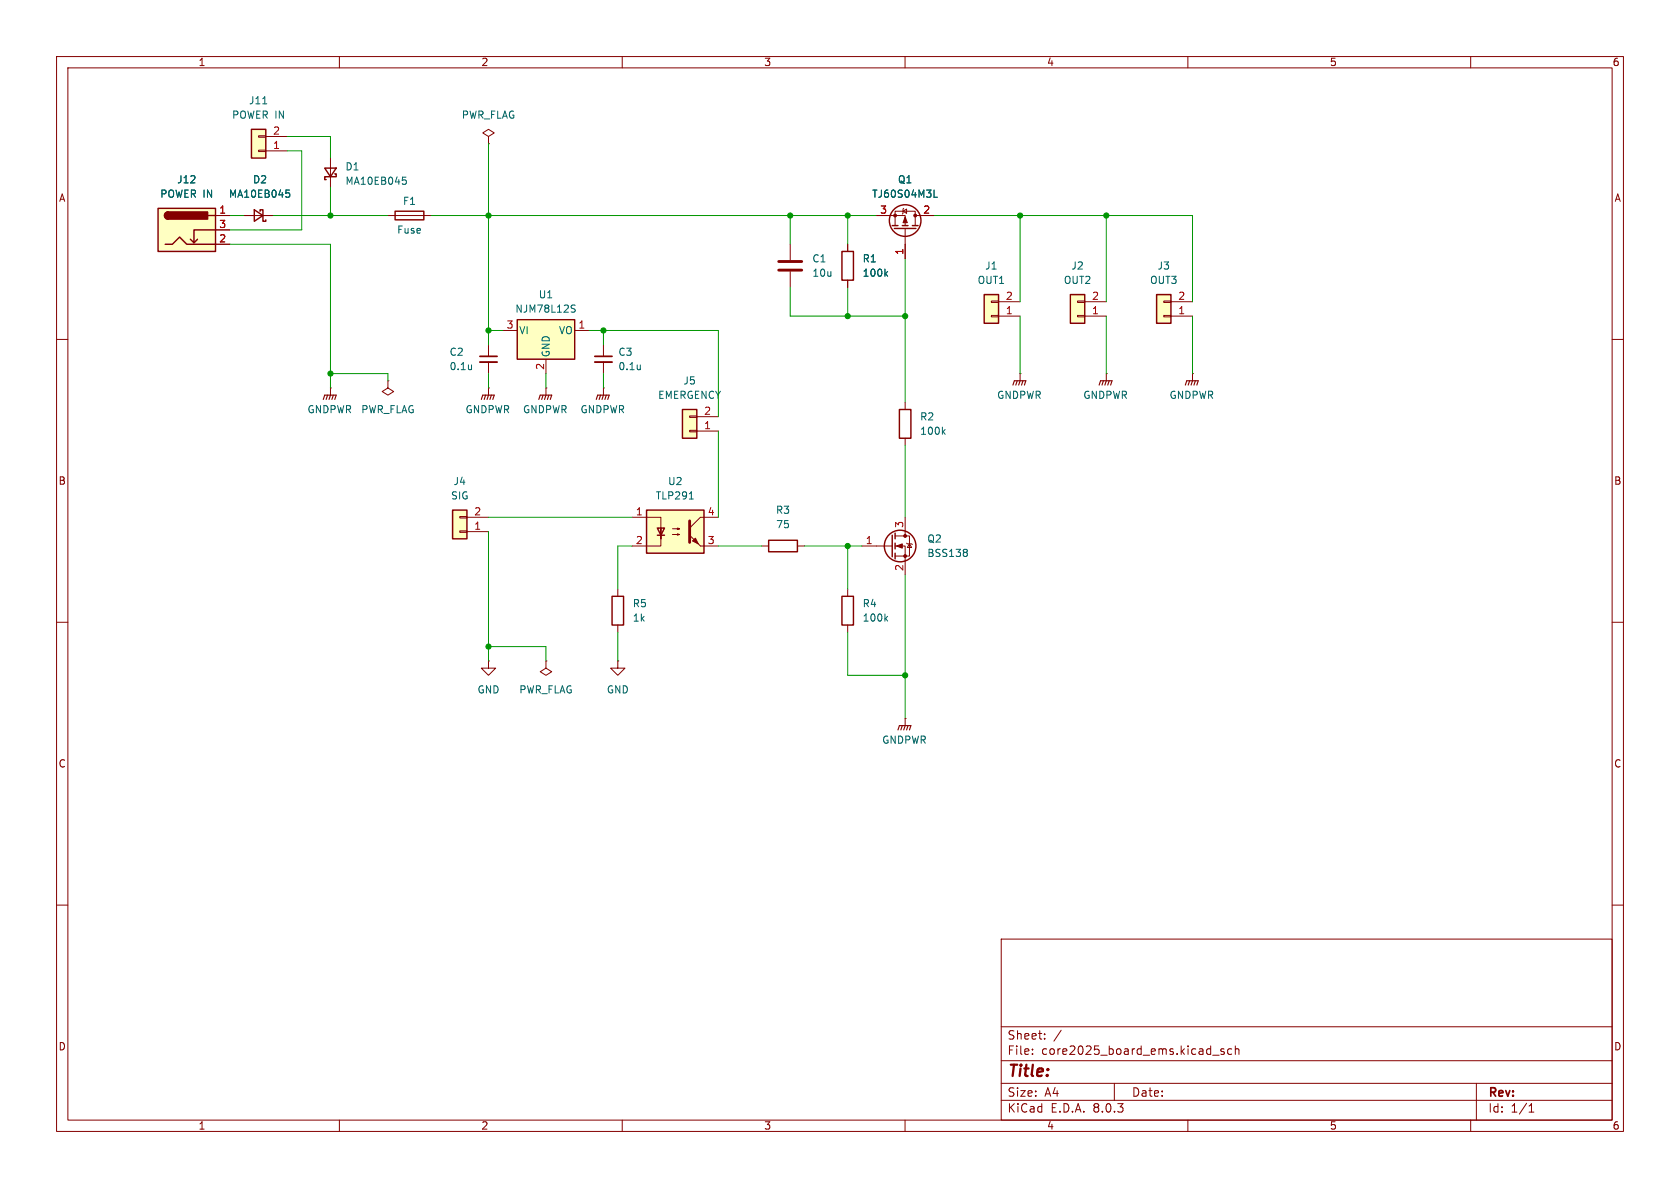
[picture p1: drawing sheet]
<svg xmlns="http://www.w3.org/2000/svg" width="297mm" height="210mm" viewBox="0 0 297 210" stroke-linecap="round" stroke-linejoin="round" font-family="sans-serif">
<g fill="none" stroke="#840000" stroke-width=".18">
<path d="M10 10h277v190h-277zM12 12h273v186h-273zM60 10v2M110 10v2M160 10v2M210 10v2M260 10v2M10 60h2M285 60h2M58.4 68.6h.1M58.4 68.6v1.3M68.6 67.3v1.3l1 .6-1 .7-1-.7 1-.6"/>
<path d="M68.6 67.3h.1M86.4 68.6h.1M86.4 61v2M86.4 64v2M86.4 68.6v1.3M10 110h2M285 110h2M10 160h2M285 160h2M177 166h108v32h-108zM60 198v2M110 198v2"/>
<path d="M160 198v2M177 194.5h108M177 191.5h108M177 187.5h108M177 181.5h108M182.5 186.3v.1M182.5 185.5v.1M184.7 183.6v.1M184.7 182.8v.1M187.6 182.1l-1.3 2M197 191.5v3M210 198v2"/>
<path d="M214.4 186.5h1.1M216.4 185.5l-.4-.1-.2 .2 .1 .2 .5 .2v.3h-.6M217.7 185.5l-.4-.1-.3 .3v.4l.2 .2h.5M218.4 185.5l.2-.1 .4 .1v.9M218.4 184.9v1.5M260 198v2M261 191.5v6.5M270.3 196.6h.9M270.3 195.5l.4-.4v1.5"/>
</g>
<path d="M57.1 70.6l.3-.7h2l-.2 .7M57.9 69.9l-.2 .7M58.4 69.9l-.2 .7M58.9 69.9l-.2 .7M85.1 70.6l.2-.7h2.1l-.3 .7M85.9 69.9l-.3 .7M86.4 69.9l-.3 .7M86.9 69.9l-.3 .7" fill="none" stroke="#840000" stroke-width=".2"/>
<path d="M84.8 64h3.1" fill="none" stroke="#840000" stroke-width=".33"/>
<path d="M84.8 63h3.1" fill="none" stroke="#840000" stroke-width=".3"/>
<path d="M83.4 64.5v.8M83.4 65.2l-.1 .1" fill="none" stroke="#006464" stroke-width=".18"/>
<path d="M120.6 72.4h2.6v5.1h-2.6z" fill="#ffffc2"/>
<path d="M149.9 43.2v1.3M149.9 49.5v1.3M121.9 73.5h1.3v.3h-1.3zM121.9 76.1h1.3v.2h-1.3zM123.2 76.2h3.8M123.2 73.7h3.8" fill="none" stroke="#840000" stroke-width=".18"/>
<path d="M148.8 44.5h2.1v5h-2.1zM120.6 72.4h2.6v5.1h-2.6z" fill="none" stroke="#840000" stroke-width=".25"/>
<path d="M156.6 48.4l.3 .4M156.9 48l-.5 .5" fill="none" stroke="#006464" stroke-width=".18"/>
<path d="M27.9 36.8h10.2v7.7h-10.2z" fill="#ffffc2"/>
<path d="M27.9 36.8h10.2v7.7h-10.2zM29.7 37.5a.64 .64 0 0 0-.6 .6 .64 .64 0 0 0 .6 .6M36.8 38.1h1.3M45 37.1l1.5 1-1.5 1zM46 37.3v-.2h.5v2h.5v-.2M29.2 43.2h1.3l1.2-1.3 1.3 1.3h5.1M34.9 42.3l-.6 .6M38.1 40.6h-3.8v2.3l-.6-.6" fill="none" stroke="#840000" stroke-width=".25"/>
<g fill="#840000" stroke="#840000" stroke-width=".25">
<path d="M29.3 37.7l.4-.2v1.2a.63 .63 0 0 1-.6-.4 .63 .63 0 0 1 .2-.6z"/>
<path d="M29.7 37.5h7v1.2h-7z"/>
</g>
<path d="M38.1 38.1h2.5M43.2 38.1h5.1M38.1 43.2h2.5M38.1 40.6h2.5" fill="none" stroke="#840000" stroke-width=".18"/>
<path d="M50.6 33.6h.6M50.7 34.1h.3l.2 .2v.4l-.5 .2" fill="none" stroke="#006464" stroke-width=".18"/>
<path d="M44.4 22.9h2.6v5h-2.6z" fill="#ffffc2"/>
<g fill="none" stroke="#840000" stroke-width=".18">
<path d="M45.7 24h1.3v.3h-1.3zM45.7 26.5h1.3v.3h-1.3zM47 26.7h3.8M47 24.1h3.8M58.4 27.9v5.1M68.6 38.1h7.6M86.4 24.1l1-.6-1-.6-1.1 .6 1.1 .6v1.3M86.4 25.4h.1M139.7 43.2v2.8M139.7 48v2.8M160 71.1v1.3M160 77.5v1.2"/>
<path d="M134.6 96.5h1.3M141 96.5h1.2M152.4 96.5h5.3M158.2 96.5h1.8v5.1M158.2 94.7h2.6v3.6h-2.6M160 91.4v3.3M160.3 96l.1 .1h.8l.1 .2M160.8 96.1l.4 .7h-.8zM149.9 104.1v1.3M149.9 110.5v1.3M160 127h.1M160 127v1.3"/>
</g>
<g fill="none" stroke="#840000" stroke-width=".25">
<path d="M44.4 22.9h2.6v5h-2.6zM57.4 29.7h2l-1 1.5zM59.2 30.7h.2v.5h-2v.6h.3M69.8 37.3h5.1v1.6h-5.1zM159 72.4h2v5.1h-2zM135.9 95.5h5.1v2h-5.1zM157.7 94.6v3.8M158.2 94.2v1.1M158.2 96v1M158.2 97.8v1M148.8 105.4h2.1v5.1h-2.1z"/>
<circle cx="159.1" cy="96.5" r="2.79"/>
</g>
<path d="M46.4 18.4h.8M71.2 31.3h.6M71.3 31.8h.3l.2 .2v.5l-.5 .1M166.7 76.3l.4 .5M167.1 75.9l-.5 .5M170.8 97.1l.2 .2-.2 .3 .2 .3v.2l-.2 .3M156.6 109.3l.3 .5M156.9 109l-.5 .4" fill="none" stroke="#006464" stroke-width=".18"/>
<path d="M158.7 129l.3-.7h2l-.2 .7M159.5 128.3l-.2 .7M160 128.3l-.2 .7M160.5 128.3l-.2 .7" fill="none" stroke="#840000" stroke-width=".2"/>
<path d="M137.7 47.8h4M137.7 46.2h4" fill="none" stroke="#840000" stroke-width=".51"/>
<g fill="#840000" stroke="#840000" stroke-width=".18">
<path d="M158.5 96.5l1-.4v.8z"/>
<circle cx="160" cy="98.3" r=".25"/>
<circle cx="160" cy="94.7" r=".25"/>
</g>
<path d="M114.3 90.2h10.2v7.6h-10.2z" fill="#ffffc2"/>
<path d="M114.3 90.2h10.2v7.6h-10.2zM116.2 93.3h1.3l-.7 1.3zM116.2 94.6h1.3M108.2 105.4h2v5.1h-2z" fill="none" stroke="#840000" stroke-width=".25"/>
<path d="M111.8 91.4h5v3.9v-2M116.8 94.6v1.9h-5M118.9 94.5h1.2l-.3 .1v-.2l.3 .1M118.9 93.5h1.2l-.3 .1v-.3l.3 .2M123.8 96.5h3.2M127 91.4h-3.2l-1.9 1.9M109.2 116.8v1.3h1.3l-1.3 1.3-1.3-1.3h1.3M109.2 116.8h.1M109.2 104.1v1.3M109.2 110.5v1.3" fill="none" stroke="#840000" stroke-width=".18"/>
<g fill="#840000" stroke="#840000" stroke-width=".18">
<path d="M121.9 94.6l1.9 1.9z"/>
<path d="M122.4 95.6l.5-.5 .5 1z"/>
</g>
<path d="M121.9 92.1v3.8" fill="none" stroke="#840000" stroke-width=".51"/>
<path d="M121.9 88.2h.7" fill="none" stroke="#006464" stroke-width=".18"/>
<path d="M174 52.1h2.5v5.1h-2.5z" fill="#ffffc2"/>
<path d="M154.9 38.1h5.1v1.8M158.2 39.9v-2.6h3.6v2.6M159.6 37.3l.7-.3v.7zM159.8 36.8l-.2 .2v.7l-.1 .1M161.8 38.1h3.3M160 40.4v5.3M175.3 53.2h1.2v.3h-1.2zM175.3 55.8h1.2v.2h-1.2zM176.5 55.9h3.8M176.5 53.3h3.8M180.3 66h.1M180.3 66v1.3" fill="none" stroke="#840000" stroke-width=".18"/>
<g fill="none" stroke="#840000" stroke-width=".25">
<path d="M157.7 39.9h1M159.5 39.9h1M161.3 39.9h1M158.1 40.4h3.8M174 52.1h2.5v5.1h-2.5z"/>
<circle cx="160" cy="39" r="2.79"/>
</g>
<path d="M179.1 68.1l.2-.8h2.1l-.3 .8M179.8 67.3l-.2 .8M180.3 67.3l-.2 .8M180.8 67.3l-.2 .8" fill="none" stroke="#840000" stroke-width=".2"/>
<g fill="#840000" stroke="#840000" stroke-width=".18">
<path d="M160 38.4l.4 1h-.8z"/>
<circle cx="158.2" cy="38.1" r=".25"/>
<circle cx="161.8" cy="38.1" r=".25"/>
</g>
<path d="M165.1 34.9h.6" fill="none" stroke="#006464" stroke-width=".18"/>
<path d="M189.2 52.1h2.6v5.1h-2.6z" fill="#ffffc2"/>
<path d="M190.5 53.2h1.3v.3h-1.3zM190.5 55.8h1.3v.2h-1.3zM191.8 55.9h3.8M191.8 53.3h3.8" fill="none" stroke="#840000" stroke-width=".18"/>
<path d="M189.2 52.1h2.6v5.1h-2.6z" fill="none" stroke="#840000" stroke-width=".25"/>
<path d="M204.5 52.1h2.5v5.1h-2.5z" fill="#ffffc2"/>
<path d="M205.7 53.2h1.3v.3h-1.3zM205.7 55.8h1.3v.2h-1.3zM207 55.9h3.8M207 53.3h3.8M195.6 66h.1M195.6 66v1.3M210.8 66h.1M210.8 66v1.3M96.5 116.8v1.3l1 .6-1 .7-1-.7 1-.6M96.5 116.8h.1" fill="none" stroke="#840000" stroke-width=".18"/>
<path d="M204.5 52.1h2.5v5.1h-2.5z" fill="none" stroke="#840000" stroke-width=".25"/>
<path d="M194.3 68.1l.3-.8h2l-.3 .8M195.1 67.3l-.3 .8M195.6 67.3l-.3 .8M196.1 67.3l-.3 .8M209.5 68.1l.3-.8h2l-.2 .8M210.3 67.3l-.2 .8M210.8 67.3l-.2 .8M211.3 67.3l-.2 .8" fill="none" stroke="#840000" stroke-width=".2"/>
<path d="M91.4 56.5h10.2v7h-10.2z" fill="#ffffc2"/>
<path d="M91.4 56.5h10.2v7h-10.2z" fill="none" stroke="#840000" stroke-width=".25"/>
<path d="M88.9 58.4h2.5M101.6 58.4h2.5M96.5 68.6h.1M96.5 63.5v2.5M96.5 68.6v1.3M106.7 61v2M106.7 64v2" fill="none" stroke="#840000" stroke-width=".18"/>
<path d="M101.2 54.5l.4 .1 .1 .3-.3 .3h-.3M101.2 53.9l.5 .1M113.2 64.5v.9M113.2 65.2l-.1 .1" fill="none" stroke="#006464" stroke-width=".18"/>
<path d="M105.2 64h3" fill="none" stroke="#840000" stroke-width=".33"/>
<path d="M105.2 63h3" fill="none" stroke="#840000" stroke-width=".3"/>
<path d="M95.2 70.6l.3-.7h2l-.2 .7M96 69.9l-.2 .7M96.5 69.9l-.2 .7M97 69.9l-.2 .7" fill="none" stroke="#840000" stroke-width=".2"/>
<path d="M80 90.2h2.5v5.1h-2.5z" fill="#ffffc2"/>
<g fill="none" stroke="#840000" stroke-width=".18">
<path d="M38.1 38.1h2.5M43.2 38.1h1.8M46.5 38.1h1.8M154.9 38.1h2.6M162.6 38.1h2.5M38.1 43.2h2.5M38.1 40.6h2.5M149.9 43.2v1.3M149.9 49.5v1.3M160 43.2v2.5M106.7 68.6h.1M106.7 68.6v1.3"/>
<path d="M81.3 91.3h1.2v.3h-1.2zM81.3 93.9h1.2v.2h-1.2zM82.5 94h3.9M82.5 91.4h3.9M86.4 116.8v1.3h1.2l-1.2 1.3-1.3-1.3h1.3M86.4 116.8h.1"/>
</g>
<path d="M80 90.2h2.5v5.1h-2.5z" fill="none" stroke="#840000" stroke-width=".25"/>
<path d="M105.4 70.6l.3-.7h2l-.3 .7M106.2 69.9l-.3 .7M106.7 69.9l-.3 .7M107.2 69.9l-.3 .7" fill="none" stroke="#840000" stroke-width=".2"/>
<g fill="none" stroke="#009600" stroke-width=".18">
<path d="M40.6 38.1h2.6M48.3 38.1h20.3M50.8 26.7h2.5v13.9h-12.7M50.8 24.1h7.6v3.8M58.4 33v5.1M76.2 38.1h78.7M86.4 25.4v35.6M139.7 38.1v5.1M149.9 38.1v5.1M165.1 38.1h45.7v15.2M180.3 38.1v15.2M195.6 38.1v15.2"/>
<path d="M40.6 43.2h17.8v25.4M86.4 58.4h2.5M104.1 58.4h22.9v15.3M106.7 58.4v2.6M139.7 50.8v5.1h20.3M149.9 50.8v5.1M160 45.7v25.4M180.3 55.9v10.1M195.6 55.9v10.1M210.8 55.9v10.1M58.4 66h10.2v1.3M86.4 66v2.6"/>
<path d="M96.5 66v2.6M106.7 66v2.6M127 76.2v15.2M160 78.7v12.7M86.4 94v22.8M86.4 91.4h25.4M111.8 96.5h-2.6v7.6M127 96.5h7.6M142.2 96.5h10.2M149.9 96.5v7.6M86.4 114.3h10.1v2.5M109.2 111.8v5"/>
<path d="M149.9 111.8v7.6h10.1M160 101.6v25.4"/>
</g>
<path d="M50.6 33.6h.6M50.7 34.1h.3l.2 .2v.4l-.5 .2M165.1 34.9h.6M156.6 48.4l.3 .4M156.9 48l-.5 .5" fill="none" stroke="#006464" stroke-width=".18"/>
<g fill="#009600" stroke="#009600" stroke-width=".18">
<circle cx="58.4" cy="66" r=".46"/>
<circle cx="58.4" cy="38.1" r=".46"/>
<circle cx="86.4" cy="58.4" r=".46"/>
<circle cx="106.7" cy="58.4" r=".46"/>
<circle cx="149.9" cy="96.5" r=".46"/>
<circle cx="160" cy="119.4" r=".46"/>
<circle cx="139.7" cy="38.1" r=".46"/>
<circle cx="180.3" cy="38.1" r=".46"/>
<circle cx="149.9" cy="55.9" r=".46"/>
<circle cx="149.9" cy="38.1" r=".46"/>
<circle cx="160" cy="55.9" r=".46"/>
<circle cx="195.6" cy="38.1" r=".46"/>
<circle cx="86.4" cy="38.1" r=".46"/>
<circle cx="86.4" cy="114.3" r=".46"/>
</g>
<text font-size="2.8" fill="#840000" x="178" y="190.9">Title:</text>
<g font-size="2.1" fill="#840000">
<text x="178" y="184">Sheet:</text>
<text x="178" y="186.7">File:</text>
<text x="184.1" y="186.7">core2025_board_ems.kicad_sch</text>
<text x="178" y="196.9">KiCad</text>
<text x="178" y="194.1">Size:</text>
<text x="184.7" y="194.1">A4</text>
<text x="185.7" y="196.9">E.D.A.</text>
<text x="193.3" y="196.9">8.0.3</text>
<text x="200" y="194.1">Date:</text>
<text x="263" y="194.3">Rev:</text>
<text x="263" y="196.9">Id:</text>
<text x="267.1" y="196.9">1/1</text>
</g>
<g font-size="1.8" fill="#840000">
<text x="35" y="11.9">1</text>
<text x="85" y="11.9">2</text>
<text x="135" y="11.9">3</text>
<text x="185" y="11.9">4</text>
<text x="235" y="11.9">5</text>
<text x="285" y="11.9">6</text>
<text x="10.3" y="35.9">A</text>
<text x="285.3" y="35.9">A</text>
<text x="10.3" y="85.9">B</text>
<text x="285.3" y="85.9">B</text>
<text x="10.3" y="135.9">C</text>
<text x="285.3" y="135.9">C</text>
<text x="10.3" y="185.9">D</text>
<text x="285.3" y="185.9">D</text>
<text x="35" y="199.9">1</text>
<text x="85" y="199.9">2</text>
<text x="135" y="199.9">3</text>
<text x="185" y="199.9">4</text>
<text x="235" y="199.9">5</text>
<text x="285" y="199.9">6</text>
</g>
<g font-size="1.8" fill="#006464">
<text x="40.9" y="21.2">POWER IN</text>
<text x="43.9" y="18.6">J11</text>
<text x="81.5" y="21.2">PWR_FLAG</text>
<text x="28.2" y="35.2">POWER IN</text>
<text x="31.2" y="32.6">J12</text>
<text x="40.4" y="35.2">MA10EB045</text>
<text x="44.6" y="32.6">D2</text>
<text x="61" y="30.3">D1</text>
<text x="61" y="32.9">MA10EB045</text>
<text x="154.1" y="35.2">TJ60S04M3L</text>
<text x="158.6" y="32.6">Q1</text>
<text x="70.1" y="41.5">Fuse</text>
<text x="71.1" y="36.4">F1</text>
<text x="143.5" y="46.6">C1</text>
<text x="152.4" y="46.6">R1</text>
<text x="174.1" y="47.9">J1</text>
<text x="189.3" y="47.9">J2</text>
<text x="204.5" y="47.9">J3</text>
<text x="95.1" y="52.9">U1</text>
<text x="143.5" y="49.1">10u</text>
<text x="152.4" y="49.1">100k</text>
<text x="172.7" y="50.4">OUT1</text>
<text x="188" y="50.4">OUT2</text>
<text x="203.2" y="50.4">OUT3</text>
<text x="91" y="55.5">NJM78L12S</text>
<text x="91.7" y="59.3">VI</text>
<text x="98.7" y="59.3">VO</text>
<text x="79.4" y="63.1">C2</text>
<text x="79.4" y="65.6">0.1u</text>
<text x="97.4" y="63.2" transform="rotate(-90 97.4 63.2)">GND</text>
<text x="109.2" y="63.1">C3</text>
<text x="109.2" y="65.6">0.1u</text>
<text x="116.3" y="70.7">EMERGENCY</text>
<text x="120.7" y="68.2">J5</text>
<text x="176.2" y="70.7">GNDPWR</text>
<text x="191.4" y="70.7">GNDPWR</text>
<text x="206.7" y="70.7">GNDPWR</text>
<text x="54.3" y="73.3">GNDPWR</text>
<text x="63.8" y="73.3">PWR_FLAG</text>
<text x="82.2" y="73.3">GNDPWR</text>
<text x="92.4" y="73.3">GNDPWR</text>
<text x="102.5" y="73.3">GNDPWR</text>
<text x="162.6" y="74.5">R2</text>
<text x="162.6" y="77.1">100k</text>
<text x="79.6" y="88.5">SIG</text>
<text x="80.1" y="86">J4</text>
<text x="115.8" y="88.5">TLP291</text>
<text x="118" y="86">U2</text>
<text x="137.1" y="91">R3</text>
<text x="137.1" y="93.6">75</text>
<text x="163.8" y="98.7">BSS138</text>
<text x="163.8" y="96.1">Q2</text>
<text x="111.8" y="107.5">R5</text>
<text x="152.4" y="107.5">R4</text>
<text x="111.8" y="110.1">1k</text>
<text x="152.4" y="110.1">100k</text>
<text x="84.3" y="122.8">GND</text>
<text x="91.7" y="122.8">PWR_FLAG</text>
<text x="107.2" y="122.8">GND</text>
<text x="155.9" y="131.7">GNDPWR</text>
</g>
<g font-size="1.8" fill="#a90000">
<text x="48.2" y="23.9">2</text>
<text x="48.2" y="26.4">1</text>
<text x="38.7" y="37.8">1</text>
<text x="38.7" y="40.4">3</text>
<text x="155.5" y="37.8">3</text>
<text x="163.1" y="37.8">2</text>
<text x="38.7" y="42.9">2</text>
<text x="159.8" y="45.2" transform="rotate(-90 159.8 45.2)">1</text>
<text x="177.7" y="53.1">2</text>
<text x="193" y="53.1">2</text>
<text x="208.2" y="53.1">2</text>
<text x="89.5" y="58.2">3</text>
<text x="102.2" y="58.2">1</text>
<text x="177.7" y="55.6">1</text>
<text x="193" y="55.6">1</text>
<text x="208.2" y="55.6">1</text>
<text x="96.3" y="65.5" transform="rotate(-90 96.3 65.5)">2</text>
<text x="124.4" y="75.9">1</text>
<text x="124.4" y="73.4">2</text>
<text x="83.7" y="93.7">1</text>
<text x="83.7" y="91.2">2</text>
<text x="112.3" y="91.2">1</text>
<text x="125" y="91.2">4</text>
<text x="159.8" y="93.4" transform="rotate(-90 159.8 93.4)">3</text>
<text x="112.3" y="96.3">2</text>
<text x="125" y="96.3">3</text>
<text x="153" y="96.3">1</text>
<text x="159.8" y="101" transform="rotate(-90 159.8 101)">2</text>
</g>
</svg>
